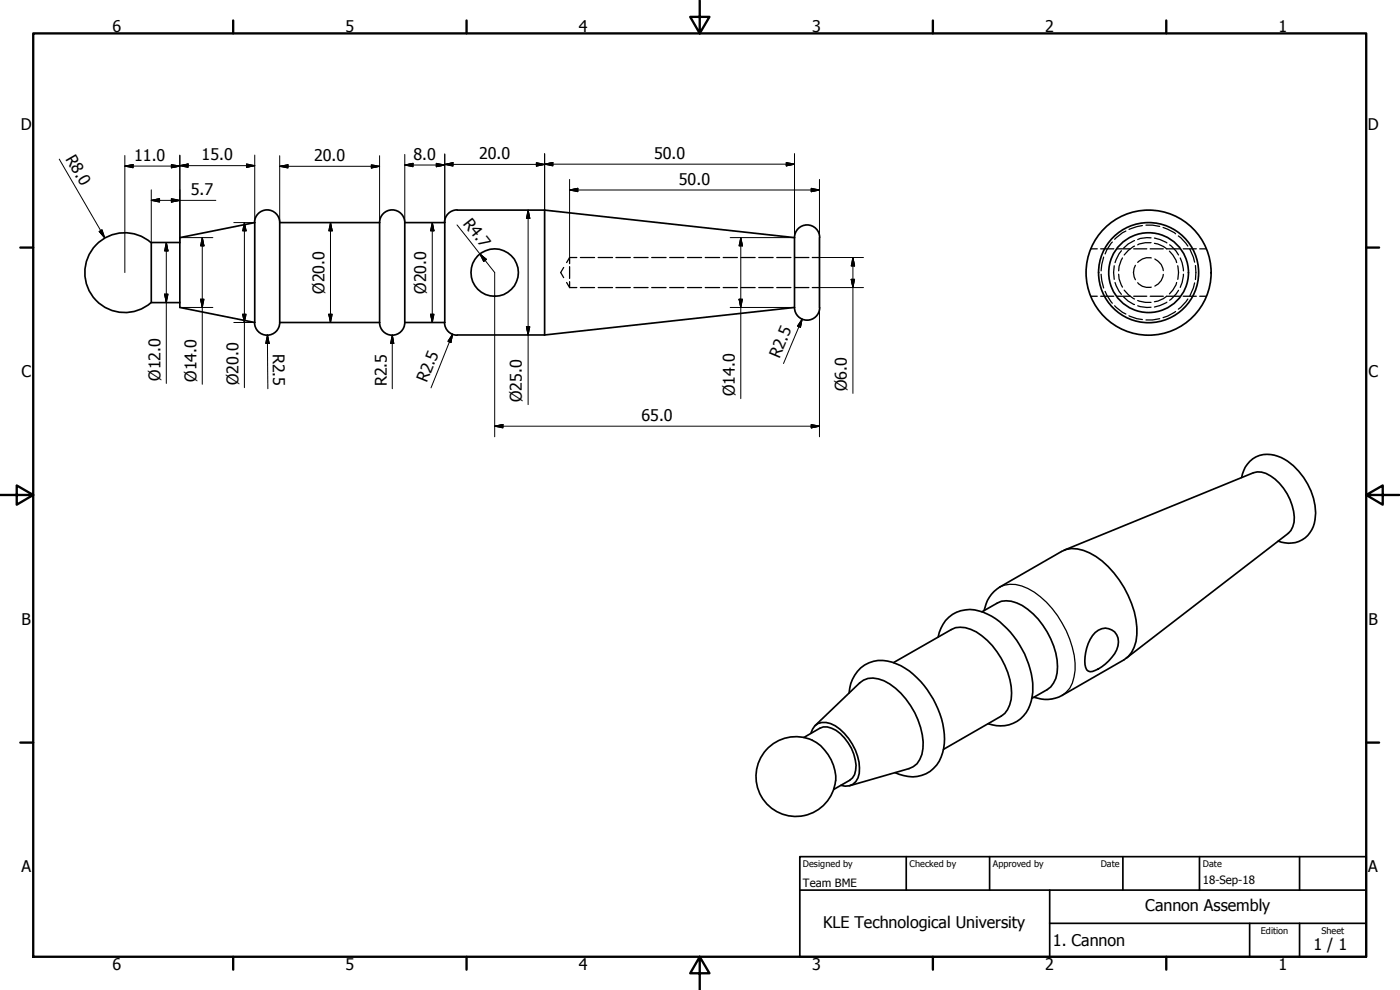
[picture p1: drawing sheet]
<svg xmlns="http://www.w3.org/2000/svg" width="420mm" height="297mm" viewBox="0 0 420 297" stroke-linecap="round" stroke-linejoin="round" font-family="sans-serif">
<!-- layer: Visible (ISO) -->
<g fill="none" stroke="#000" stroke-width=".51">
<path d="M45.4 72.8a12 12 0 0 0-16.6 .7 12 12 0 0 0 0 16.6 12 12 0 0 0 16.5 .7M54 72.8h-8.6v18h8.6M54 71.3l22.5-4.5v30l-22.5-4.5zM76.4 66.8a3.8 3.8 0 0 1 3.8-3.8 3.8 3.8 0 0 1 3.7 3.8M83.9 66.8v30M83.9 66.8h30M113.9 66.8a3.8 3.8 0 0 1 3.8-3.8 3.8 3.8 0 0 1 3.8 3.8M113.9 66.8v30M121.5 66.8h12v30h-12M121.5 66.8v30M137.2 63a3.8 3.8 0 0 0-3.8 3.8M137.2 63h26.2"/>
<path d="M163.4 63v37.5M163.4 63l75 8.3M238.4 71.3a3.8 3.8 0 0 1 3.8-3.8 3.8 3.8 0 0 1 3.8 3.8M238.4 71.3v21M245.9 71.3v21M76.4 96.8a3.8 3.8 0 0 0 3.8 3.8 3.8 3.8 0 0 0 3.7-3.8M83.9 96.8h30M113.9 96.8a3.8 3.8 0 0 0 3.8 3.8 3.8 3.8 0 0 0 3.8-3.8M133.4 96.8a3.8 3.8 0 0 0 3.8 3.8l26.2-.1M238.4 92.3a3.8 3.8 0 0 0 3.8 3.8 3.8 3.8 0 0 0 3.8-3.8M238.4 92.3l-75 8.2M376.2 141.8l-56.9 23.3"/>
<path d="M300 176.1l18.6-10.6a10.1 10.1 0 0 1 10.3 1.5 29.1 29.1 0 0 1 12.3 23.4 9.4 9.4 0 0 1-3.9 7.6l-18.5 10.6M386.7 160l-48.7 37.5M285.5 188.9l-17.3 9.9M294.7 183.6l4.6-2.6a7.3 7.3 0 0 1 7.5 .7 23.6 23.6 0 0 1 10.6 18.4 7.7 7.7 0 0 1-3.1 6.8l-4.6 2.6M328.7 189.8a4.1 4.1 0 0 1 5-.8 4.1 4.1 0 0 1 1.8 4.7 11.9 11.9 0 0 1-8.3 7.8 1.93 1.93 0 0 1-1.6-2.1 13 13 0 0 1 3.1-9.6zM258 204.9l-13.4 12.8M300.5 214.9l-17.4 9.9M241.2 221.3l4.9-2.8a4.7 4.7 0 0 1 4.8 .6 13.5 13.5 0 0 1 5.9 12l-.3 1.3-.7 1-.8 .7-4.7 2.7M243.3 220.1a4.1 4.1 0 0 1 5.9-3 15.7 15.7 0 0 1 8.7 14.9 4 4 0 0 1-5.6 3.6M250.8 234.2a11.9 11.9 0 0 1-15.3 10.4 11.9 11.9 0 0 1-7.2-17 11.9 11.9 0 0 1 18-3.8 14 14 0 0 1 4.5 10.4M272.8 230.6l-17.8 5.2"/>
<circle cx="148.5" cy="81.8" r="7.1"/>
<circle cx="344.7" cy="81.8" r="18.8"/>
<circle cx="344.7" cy="81.8" r="12"/>
<circle cx="344.7" cy="81.8" r="15"/>
</g>
<!-- layer: Hidden (ISO) -->
<g fill="none" stroke="#000" stroke-width=".38">
<path d="M170.9 77.3v1.8M170.9 80v3.6M170.9 77.3l-.8 1.5M170.9 77.3h2.2M174.2 77.3h4.2M179.5 77.3h4.3M184.8 77.3h4.4M190.2 77.3h4.3M195.6 77.3h4.3M201 77.3h4.2M206.3 77.3h4.3M211.6 77.3h4.4"/>
<path d="M217 77.3h4.3M222.4 77.3h4.2M227.7 77.3h4.3M233.1 77.3h4.3M238.4 77.3h4.4M243.8 77.3h2.1M327.3 74.7h2M330.3 74.7h4M331.2 77.1l-.7 4.2M333.8 72.6l-1.6 2.4-.5 1.2M334.4 79.7l-.2 2.1 .2 2M335.3 74.7h3.9"/>
<path d="M336.5 75.2l-.6 .9-1.3 2.7M336.9 77.4l-1 2.5-.2 1.4M337.9 69.3l-1 .5-2.4 2M340.2 74.7h4M340.5 72.2l-1.9 1-1.4 1.3M340.5 73.8l-1.9 1.3-1.2 1.4M340.7 79.6a4.4 4.4 0 0 0 0 4.3M342.8 67.7l-4 1.1M343.9 67.5h2l2.1 .4M345.2 74.7h3.9M345.4 71.4l-1.2-.1-2 .3-.8 .3M345.4 72.8h-1.7l-2.3 .7"/>
<path d="M345.5 77.4a4.2 4.2 0 0 0-4.1 1.3M346.5 71.4l1.6 .5 2.1 1M346.5 73l1 .2 1.7 .8 .9 .7h4M346.6 77.7a4.3 4.3 0 0 1 2.5 3.5M349.1 68.2l1.3 .6 2.4 1.4M351 75.4l1 1.1 1.1 2.3M351 73.5l1.9 1.8 .8 1.2M353.4 79.7a8.3 8.3 0 0 1 0 4.1M353.6 70.8l.7 .5 2.2 2.5M354.2 77.4l.6 1.5 .4 2.4M355.1 74.7h3.9M357.1 74.7l1 2.4 .4 1.6"/>
<path d="M358.8 79.7v4.2M360 74.7h2M169.2 80.2l-.9 1.6 .9 1.5M170.1 84.8l.8 1.5M170.9 84.5v1.8M170.9 86.3h2.2M174.2 86.3h4.2M179.5 86.3h4.3M184.8 86.3h4.4M190.2 86.3h4.3M195.6 86.3h4.3M201 86.3h4.2"/>
<path d="M206.3 86.3h4.3M211.6 86.3h4.4M217 86.3h4.3M222.4 86.3h4.2M227.7 86.3h4.3M233.1 86.3h4.3M238.4 86.3h4.4M243.8 86.3h2.1M327.3 88.9h2M330.3 88.9h4M330.5 82.3l.7 4.1M331.7 87.4l.5 1.2 1.6 2.4"/>
<path d="M334.5 91.7l2.4 2 1 .5M334.6 84.8l1.3 2.6 .6 .9M335.3 88.9h3.9M335.7 82.3l.2 1.4 1 2.5M337.2 89.1l1.4 1.2 1.9 1.1M337.4 87l1.2 1.4 1.9 1.3M338.8 94.7l2.4 .9 1.6 .3M340.2 88.9h4M341.4 84.8a4 4 0 0 0 4.1 1.4M341.4 91.7l2.8 .6 1.2-.1M341.4 90.2l2.3 .5h1.7M345.2 88.9h3.9"/>
<path d="M348 95.6l-2.1 .4h-2M349.1 82.3a4.3 4.3 0 0 1-2.5 3.5M350.2 90.7l-2.1 1-1.6 .4M352.8 93.5l-2.4 1.4-1.3 .4M353.1 84.8l-1.1 2.2-1 1.2M353.7 87.1l-.8 1.2-1.9 1.8M354.1 88.9h-4l-.9 .7-1.7 .7-1 .2M355.1 88.9h3.9M355.2 82.3l-.4 2.5-.6 1.4M356.5 89.7l-2.2 2.6-.7 .5M358.5 84.9l-.4 1.5-1 2.4M360 88.9h2"/>
</g>
<!-- layer: Visible Narrow (ISO) -->
<path d="M300 176.1a10.1 10.1 0 0 1 10.4 1.6 30.2 30.2 0 0 1 12.2 21.2 13.7 13.7 0 0 1-1.5 7.6l-2.3 2.1" fill="none" stroke="#000" stroke-width=".38"/>
<path d="M372.6 143.3a8 8 0 0 1 11.9-6 19.3 19.3 0 0 1 10.2 18.6 7.9 7.9 0 0 1-11.1 6.5M376.2 141.8a5.7 5.7 0 0 1 5.1 1 16 16 0 0 1 7.1 13.9l-1 2.5-.7 .8M300 176.1a10.2 10.2 0 0 0-4.7 7.1M281.6 191.1a9.6 9.6 0 0 1 13.5-7.4 25.6 25.6 0 0 1 14 16.9 15.8 15.8 0 0 1-1.1 13.2 9.6 9.6 0 0 1-11.5 3.4M285.5 188.9a7.3 7.3 0 0 1 7.5 .7 23.6 23.6 0 0 1 10.6 18.4 8.1 8.1 0 0 1-3.1 6.9M254.8 207.9a9.7 9.7 0 0 1 14.2-8.7 25.2 25.2 0 0 1 13.1 15 16.8 16.8 0 0 1-1 15.3 9.9 9.9 0 0 1-12.5 2.3M258 204.9a6.2 6.2 0 0 1 7.3-.6 22.8 22.8 0 0 1 11.7 20.3 6.6 6.6 0 0 1-4.2 6M318.8 208.6a10.2 10.2 0 0 1-8.5 .6" fill="none" stroke="#000" stroke-width=".51"/>
<!-- layer: Border (ISO) -->
<g fill="none" stroke="#000" stroke-width=".7">
<path d="M10 10h400v277.1h-400zM70 6.1v3.9M140 6.1v3.9M210 0v10l-2.9-4.9h5.8l-2.9 4.9M280 6.1v3.9M350 6.1v3.9M6.1 74.3h3.9M410 74.3h3.9M0 148.5h10l-5-2.8v5.7l5-2.9M410 148.5l5 2.9v-5.7l-5 2.8h10M6.1 222.8h3.9M410 222.8h3.9"/>
<path d="M70 287.1v3.8M140 287.1v3.8M210 287.1l2.9 4.9h-5.8l2.9-4.9v9.9M280 287.1v3.8M350 287.1v3.8"/>
</g>
<!-- layer: Title (ISO) -->
<path d="M240 257h170v30.1h-170zM272 257v10.1M297 257v10.1M337 257v10.1M360 257v10.1M390 257v10.1M240 267.1h170M315 277h95M315 267.1v20M375 277v10.1M390 277v10.1" fill="none" stroke="#000" stroke-width=".51"/>
<!-- layer: Dimension (ISO) -->
<g fill="none" stroke="#000" stroke-width=".3">
<path d="M17.8 47.7l13.6 23.7M37.5 49.8l2.4-.4v.9zM37.5 49.8h16.5M37.5 46.7v35.1M45.4 56.9v15.9M51.4 59.6l2.6 .5-2.6 .5zM51.4 49.4l2.6 .4-2.6 .5zM54 49.7l2.5-.5v1zM54 46.5v26.3M54 49.7h22.5M74 49.2l2.5 .5-2.5 .5zM76.5 46.5v20.3h-6.3"/>
<path d="M83.9 49.9l2.5-.4v.9zM83.9 49.9h30M83.9 46.7v20.1M111.4 49.5l2.5 .4-2.5 .5zM113.9 46.7v20.1M121.5 49.5l2.5-.5v1zM121.5 49.5h12M121.5 46.3v20.5M130.9 49l2.6 .5-2.6 .5zM133.5 49.3l2.5-.5v1zM133.5 46.2v20.6M161 48.8l2.4 .5-2.4 .5z"/>
<path d="M163.4 49.3l2.5-.5v1zM163.4 46.1v16.9M170.9 57l2.5-.5v1zM170.9 57h75M170.9 53.8v23.5M236 48.8l2.4 .5-2.4 .5zM238.4 46.1v25.2h-19.3M238.4 49.3h-104.9M243.5 56.5l2.4 .5-2.4 .5zM245.9 53.8v17.5M29.8 69.5l.8-.6 .8 2.5zM45.4 60.1l2.5-.5v1z"/>
<path d="M45.4 60.1h19.4M49.9 72.8l.5 2.5h-1zM49.9 72.8v42.2M54 71.3h9.9M60.7 71.3l.5 2.5h-1zM60.7 71.3v44M73.3 66.8l.6 2.5h-1.1zM73.3 66.8v49.5M99.2 66.8l.5 2.5h-1zM99.2 66.8v30M129.7 66.8l.5 2.5h-1zM129.7 66.8v30"/>
<path d="M137.2 67.5l11.3 14.3v49.2M144 76.2l2 1.6-.8 .7zM158.5 63l.5 2.5h-1zM158.5 63v58.4M222.3 71.3l.5 2.5h-1zM222.3 71.3v48.3M245.9 77.3h13.2M256 77.3l.5 2.5h-1zM256 77.3v40.7M49.4 88.3h1l-.5 2.5zM54 92.3h9.9M60.2 89.8h1l-.5 2.5z"/>
<path d="M70.2 96.8h6.3M72.8 94.3h1.1l-.6 2.5zM98.7 94.3h1l-.5 2.5zM129.2 94.3h1l-.5 2.5zM158 98h1l-.5 2.5zM219.1 92.3h19.3M221.8 89.8h1l-.5 2.5zM240.7 95.7l-.5 2.5-.9-.4zM240.7 95.7l-5.6 13.4M245.9 86.3h13.2M245.9 92.3v38.7M255.5 83.8h1l-.5 2.5z"/>
<path d="M80.3 100.5l.5 2.5h-1zM80.3 100.5l.1 16.1M117.7 100.5l.5 2.5h-1zM117.7 100.5v16.1M135.8 100.3l-.5 2.5-.9-.4zM135.8 100.3l-6.5 16.1M148.5 127.9l2.4-.5v1zM148.5 127.9h97.4M243.5 127.4l2.4 .5-2.4 .5z"/>
</g>
<g fill="#000" stroke="#000" stroke-width=".3">
<path d="M37.5 49.8l2.4-.4zM37.5 49.8l2.4-.4v.9zM45.4 60.1l2.5-.5zM45.4 60.1l2.5-.5v1zM51.4 50.3l2.6-.5zM51.4 49.4l2.6 .4-2.6 .5zM54 49.7l2.5-.5zM54 49.7l2.5-.5v1zM74 50.2l2.5-.5zM74 49.2l2.5 .5-2.5 .5zM83.9 49.9l2.5-.4zM83.9 49.9l2.5-.4v.9z"/>
<path d="M111.4 50.4l2.5-.5zM111.4 49.5l2.5 .4-2.5 .5zM121.5 49.5l2.5-.5zM121.5 49.5l2.5-.5v1zM130.9 50l2.6-.5zM130.9 49l2.6 .5-2.6 .5zM133.5 49.3l2.5-.5zM133.5 49.3l2.5-.5v1zM161 49.8l2.4-.5zM161 48.8l2.4 .5-2.4 .5zM163.4 49.3l2.5-.5zM163.4 49.3l2.5-.5v1z"/>
<path d="M170.9 57l2.5-.5zM170.9 57l2.5-.5v1zM236 49.8l2.4-.5zM236 48.8l2.4 .5-2.4 .5zM243.5 57.5l2.4-.5zM243.5 56.5l2.4 .5-2.4 .5zM29.8 69.5l1.6 1.9zM29.8 69.5l.8-.6 .8 2.5zM49.9 72.8l.5 2.5zM49.9 72.8l.5 2.5h-1zM51.4 60.6l2.6-.5zM51.4 59.6l2.6 .5-2.6 .5z"/>
<path d="M60.7 71.3l.5 2.5zM60.7 71.3l.5 2.5h-1zM73.3 66.8l.6 2.5zM73.3 66.8l.6 2.5h-1.1zM99.2 66.8l.5 2.5zM99.2 66.8l.5 2.5h-1zM129.7 66.8l.5 2.5zM129.7 66.8l.5 2.5h-1zM144 76.2l2 1.6zM144 76.2l2 1.6-.8 .7zM158.5 63l.5 2.5zM158.5 63l.5 2.5h-1z"/>
<path d="M222.3 71.3l.5 2.5zM222.3 71.3l.5 2.5h-1zM256 77.3l.5 2.5zM256 77.3l.5 2.5h-1zM49.4 88.3l.5 2.5zM49.4 88.3h1l-.5 2.5zM60.2 89.8l.5 2.5zM60.2 89.8h1l-.5 2.5zM72.8 94.3l.5 2.5zM72.8 94.3h1.1l-.6 2.5zM98.7 94.3l.5 2.5zM98.7 94.3h1l-.5 2.5z"/>
<path d="M129.2 94.3l.5 2.5zM129.2 94.3h1l-.5 2.5zM158 98l.5 2.5zM158 98h1l-.5 2.5zM221.8 89.8l.5 2.5zM221.8 89.8h1l-.5 2.5zM240.7 95.7l-.5 2.5zM240.7 95.7l-.5 2.5-.9-.4zM255.5 83.8l.5 2.5zM255.5 83.8h1l-.5 2.5zM80.3 100.5l.5 2.5zM80.3 100.5l.5 2.5h-1z"/>
<path d="M117.7 100.5l.5 2.5zM117.7 100.5l.5 2.5h-1zM135.8 100.3l-.5 2.5zM135.8 100.3l-.5 2.5-.9-.4zM148.5 127.9l2.4-.5zM148.5 127.9l2.4-.5v1zM243.5 128.4l2.4-.5zM243.5 127.4l2.4 .5-2.4 .5z"/>
</g>
<g font-size="4.8">
<text x="33.7" y="9.6">6</text>
<text x="103.7" y="9.6">5</text>
<text x="173.7" y="9.6">4</text>
<text x="243.7" y="9.6">3</text>
<text x="313.7" y="9.6">2</text>
<text x="383.7" y="9.6">1</text>
<text x="6.2" y="38.9">D</text>
<text x="410.5" y="38.9">D</text>
<text x="19.6" y="47.6" transform="rotate(60 19.6 47.6)">R8.0</text>
<text x="124.1" y="47.9">8.0</text>
<text x="143.8" y="47.7">20.0</text>
<text x="196.3" y="47.7">50.0</text>
<text x="40.3" y="48.2">11.0</text>
<text x="60.5" y="48.1">15.0</text>
<text x="94.3" y="48.3">20.0</text>
<text x="57.3" y="58.5">5.7</text>
<text x="203.8" y="55.4">50.0</text>
<text x="138.8" y="67.1" transform="rotate(52 138.8 67.1)">R4.7</text>
<text x="97.3" y="88.1" transform="rotate(-90 97.3 88.1)">Ø20.0</text>
<text x="127.9" y="88.1" transform="rotate(-90 127.9 88.1)">Ø20.0</text>
<text x="81.9" y="106.2" transform="rotate(90 81.9 106.2)">R2.5</text>
<text x="233.9" y="107.7" transform="rotate(-67 233.9 107.7)">R2.5</text>
<text x="6.4" y="113.1">C</text>
<text x="410.7" y="113.1">C</text>
<text x="48.1" y="114.3" transform="rotate(-90 48.1 114.3)">Ø12.0</text>
<text x="58.9" y="114.5" transform="rotate(-90 58.9 114.5)">Ø14.0</text>
<text x="71.6" y="115.6" transform="rotate(-90 71.6 115.6)">Ø20.0</text>
<text x="116.1" y="115.9" transform="rotate(-90 116.1 115.9)">R2.5</text>
<text x="128.1" y="115" transform="rotate(-68 128.1 115)">R2.5</text>
<text x="220.5" y="118.9" transform="rotate(-90 220.5 118.9)">Ø14.0</text>
<text x="254.1" y="117.3" transform="rotate(-90 254.1 117.3)">Ø6.0</text>
<text x="156.7" y="120.6" transform="rotate(-90 156.7 120.6)">Ø25.0</text>
<text x="192.5" y="126.3">65.0</text>
<text x="6.4" y="187.4">B</text>
<text x="410.7" y="187.4">B</text>
<text x="6.4" y="261.7">A</text>
<text x="410.7" y="261.7">A</text>
<text x="343.7" y="273.4">Cannon Assembly</text>
<text x="247" y="278.4">KLE Technological University</text>
<text x="316" y="283.8">1. Cannon</text>
<text x="394.2" y="285">1 / 1</text>
<text x="33.7" y="290.9">6</text>
<text x="103.7" y="290.9">5</text>
<text x="173.7" y="290.9">4</text>
<text x="243.7" y="290.9">3</text>
<text x="313.7" y="290.9">2</text>
<text x="383.7" y="290.9">1</text>
</g>
<g font-size="3.4">
<text x="241" y="266">Team BME</text>
<text x="361" y="265.4">18-Sep-18</text>
</g>
<g font-size="2.7">
<text x="241" y="260.1">Designed by</text>
<text x="273" y="260.1">Checked by</text>
<text x="298" y="260.1">Approved by</text>
<text x="330.3" y="260">Date</text>
<text x="361" y="260">Date</text>
<text x="378.4" y="280.1">Edition</text>
<text x="396.6" y="280.1">Sheet</text>
</g>
</svg>
